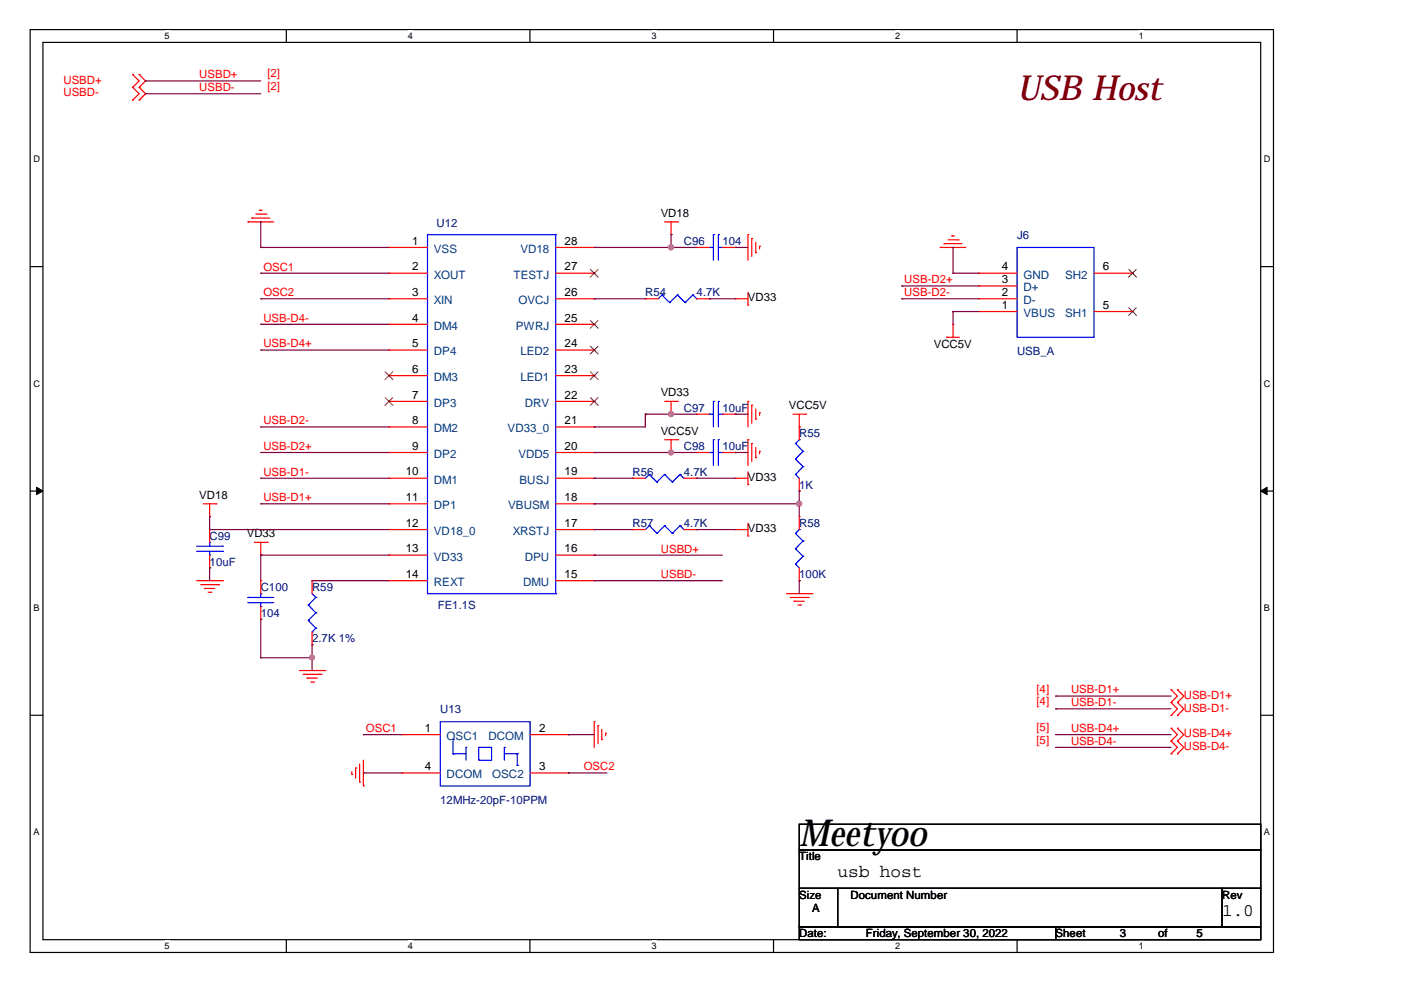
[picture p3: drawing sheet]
<svg xmlns="http://www.w3.org/2000/svg" width="297mm" height="210mm" viewBox="0 0 297 210" stroke-linecap="round" stroke-linejoin="round" font-family="sans-serif">
<path d="M6.4 6.3h263.6v195.6h-263.6zM9.1 9h258.2v190.2h-258.2z" fill="none" stroke="#000" stroke-width=".25"/>
<g fill="#fff">
<path d="M34.9 6.5h1v2.2h-1z"/>
<path d="M34.9 199.4h1v2.2h-1z"/>
</g>
<path d="M60.7 6.3v2.7M60.7 199.2v2.7" fill="none" stroke="#000" stroke-width=".25"/>
<g fill="#fff">
<path d="M86.5 6.5h1v2.2h-1z"/>
<path d="M86.5 199.4h1v2.2h-1z"/>
</g>
<path d="M112.4 6.3v2.7M112.4 199.2v2.7" fill="none" stroke="#000" stroke-width=".25"/>
<g fill="#fff">
<path d="M138.1 6.5h1.1v2.2h-1.1z"/>
<path d="M138.1 199.4h1.1v2.2h-1.1z"/>
</g>
<path d="M164 6.3v2.7M164 199.2v2.7" fill="none" stroke="#000" stroke-width=".25"/>
<g fill="#fff">
<path d="M189.8 6.5h1v2.2h-1z"/>
<path d="M189.8 199.4h1v2.2h-1z"/>
</g>
<path d="M215.6 6.3v2.7M215.6 199.2v2.7" fill="none" stroke="#000" stroke-width=".25"/>
<g fill="#fff">
<path d="M241.4 6.5h1.1v2.2h-1.1z"/>
<path d="M241.4 199.4h1.1v2.2h-1.1z"/>
<path d="M7.1 32.7h1.3v2.2h-1.3z"/>
<path d="M268 32.7h1.3v2.2h-1.3z"/>
<path d="M7.1 80.2h1.3v2.2h-1.3z"/>
<path d="M268 80.2h1.3v2.2h-1.3z"/>
</g>
<path d="M6.4 56.5h2.7M267.3 56.5h2.7" fill="none" stroke="#000" stroke-width=".25"/>
<g fill="#fff">
<path d="M7.1 127.8h1.2v2.2h-1.2z"/>
<path d="M268 127.8h1.2v2.2h-1.2z"/>
</g>
<path d="M6.4 104.1h2.7M267.3 104.1h2.7" fill="none" stroke="#000" stroke-width=".25"/>
<g fill="#000" stroke="#000" stroke-width=".21">
<path d="M7.7 103.3l1.4 .8-1.4 .8z" fill-rule="evenodd"/>
<path d="M267.3 104.1l1.3-.8v1.6z" fill-rule="evenodd"/>
</g>
<g fill="#fff">
<path d="M7.1 175.3h1.2v2.2h-1.2z"/>
<path d="M268 175.3h1.2v2.2h-1.2z"/>
</g>
<path d="M6.4 151.7h2.7M267.3 151.7h2.7M169.5 174.8h97.8v5.4h-97.8zM169.5 180.2h97.8v8.2h-97.8zM169.5 188.4h8.1v8.1h-8.1zM169.5 196.5h54.3v2.7h-54.3zM177.6 188.4h81.5v8.1h-81.5zM223.8 196.5h43.5v2.7h-43.5zM259.1 188.4h8.2v8.1h-8.2z" fill="none" stroke="#000" stroke-width=".25"/>
<g fill="none" stroke="#f00" stroke-width=".25">
<path d="M28.1 15.8h.1M28.1 18.5h.1M28.1 15.8l1.4 1.4-1.4 1.3M28.1 18.5l1.4 1.4-1.4 1.3M29.5 18.5h.1M29.5 15.8h.1M29.5 15.8l1.4 1.4-1.4 1.3M29.5 18.5l1.4 1.4-1.4 1.3M28.1 21.2h.1M29.5 21.2h.1M52.6 47h.1M52.6 47h5.4"/>
<path d="M53.4 46.2h.1M53.4 46.2h3.8M54.2 45.4h2.2M55 44.6h.1M55 44.6h.6M56.4 45.4h.1M82.5 52.5h.1M82.5 57.9h.1M82.5 52.5h8.1M82.5 57.9h8.1M117.8 52.5h8.2M117.8 57.9h8.2"/>
<path d="M126 57.9h.1M126 52.5h.1M140.9 47h2.7M142.3 49.8h.1M142.3 47v2.8M143.6 47h.1M147.7 52.5h.1M147.7 52.5h2.7M153.2 52.5h2.7M155.9 52.5h.1M158.6 49.8h.1M158.6 49.8v5.4"/>
<path d="M159.4 50.6h.1M159.4 50.6v3.8M160.2 53.6h.1M160.2 51.4v2.2M161 52.2h.1M161 52.2v.6M199.3 52.5h.1M199.3 52.5h5.5M200.2 51.7h.1M200.2 51.7h3.8M201 50.9h2.2M201.8 50h.1"/>
<path d="M201.8 50h.6M203.2 50.9h.1M207.5 57.9h.1M207.5 57.9h8.1M231.9 57.9h8.2M240.1 57.9h.1M82.5 63.3h.1M82.5 68.8h.1M82.5 74.2h.1M82.5 79.6h.1M82.5 63.3h8.1M82.5 68.8h8.1"/>
<path d="M82.5 74.2h8.1M82.5 79.6h8.1M117.8 63.3h8.2M117.8 68.8h8.2M117.8 74.2h8.2M117.8 79.6h8.2M126 79.6h.1M126 74.2h.1M126 68.8h.1M126 63.3h.1M136.8 63.3h.1M136.8 63.3h2.8"/>
<path d="M147.7 63.3h2.7M150.4 63.3h.1M155.9 63.3h.1M155.9 63.3h2.7M158.6 64.7h.1M158.6 62v2.7M200.7 71.5h.1M200.7 71.5h2.7M202.1 68.8h.1M202.1 68.8v2.7M207.5 66.1h.1M207.5 63.3h.1"/>
<path d="M207.5 60.6h.1M207.5 63.3h8.1M207.5 66.1h8.1M207.5 60.6h8.1M231.9 66.1h8.2M240.1 66.1h.1M82.5 85.1h.1M82.5 90.5h.1M82.5 95.9h.1M82.5 85.1h8.1M82.5 95.9h8.1M82.5 90.5h8.1"/>
<path d="M117.8 85.1h8.2M117.8 95.9h8.2M117.8 90.5h8.2M126 95.9h.1M126 90.5h.1M126 85.1h.1M140.9 93.2h2.7M140.9 85.1h2.7M142.3 95.9h.1M142.3 87.8h.1M142.3 85.1v2.7M142.3 93.2v2.7"/>
<path d="M143.6 93.2h.1M143.6 85.1h.1M147.7 95.9h.1M147.7 87.8h.1M147.7 87.8h2.7M147.7 95.9h2.7M153.2 87.8h2.7M153.2 95.9h2.7M155.9 95.9h.1M155.9 87.8h.1M158.6 93.2h.1M158.6 85.1h.1"/>
<path d="M158.6 85.1v5.4M158.6 93.2v5.5M159.4 94h.1M159.4 85.9h.1M159.4 85.9v3.8M159.4 94v3.8M160.2 97h.1M160.2 88.9h.1M160.2 86.7v2.2M160.2 94.9v2.1M161 95.7h.1M161 87.5h.1"/>
<path d="M161 87.5v.6M161 95.7v.5M168.1 87.8h2.7M169.5 90.5h.1M169.5 87.8v5.4M170.8 87.8h.1M43.1 106.8h2.7M44.4 109.5h.1M44.4 112.3h.1M44.4 106.8v2.7M44.4 112.3v2.7M44.4 117.7v2.7"/>
<path d="M45.8 106.8h.1M53.9 115h2.8M55.3 117.7h.1M55.3 115v2.7M56.7 115h.1M82.5 101.4h.1M82.5 106.8h.1M82.5 112.3h.1M82.5 117.7h.1M82.5 106.8h8.1M82.5 112.3h8.1M82.5 101.4h8.1"/>
<path d="M82.5 117.7h8.1M117.8 106.8h8.2M117.8 112.3h8.2M117.8 101.4h8.2M117.8 117.7h8.2M126 117.7h.1M126 112.3h.1M126 106.8h.1M126 101.4h.1M134.1 101.4h.1M134.1 112.3h.1M134.1 112.3h2.7"/>
<path d="M134.1 101.4h2.7M145 112.3h2.7M145 101.4h2.7M147.7 101.4h.1M147.7 112.3h.1M155.9 112.3h.1M155.9 101.4h.1M155.9 112.3h2.7M155.9 101.4h2.7M158.6 113.6h.1M158.6 102.8h.1M158.6 100v2.8"/>
<path d="M158.6 110.9v2.7M169.5 109.5h.1M169.5 104.1h.1M169.5 101.4v2.7M169.5 109.5v2.8M41.7 123.1h5.5M42.5 124h3.9M43.3 124.8h.1M43.3 124.8h2.2M44.2 125.6h.5M44.4 120.4h.1M44.7 125.6h.1"/>
<path d="M46.4 124h.1M47.2 123.1h.1M55.3 131.3h.1M55.3 123.1h.1M55.3 123.1v2.8M55.3 128.6v2.7M66.2 123.1h.1M66.2 136.7h.1M66.2 123.1v2.8M66.2 134v2.7M82.5 123.1h.1M82.5 123.1h8.1"/>
<path d="M117.8 123.1h8.2M126 123.1h.1M166.8 125.9h5.4M167.6 126.7h3.8M168.4 127.5h.1M168.4 127.5h2.1M169.2 128.3h.5M169.5 123.1h.1M169.5 120.4v2.7M169.7 128.3h.1M171.4 126.7h.1M172.2 125.9h.1"/>
<path d="M63.5 142.2h5.4M64.3 143h3.8M65.1 143.8h.1M65.1 143.8h2.2M65.9 144.6h.6M66.5 144.6h.1M68.1 143h.1M68.9 142.2h.1M85.2 155.8h.1M85.2 155.8h8.1M112.4 155.8h8.1M120.5 155.8h.1"/>
<path d="M126 153h.1M126 153v5.5M126.8 153.9h.1M126.8 153.9v3.8M127.6 156.8h.1M127.6 154.7v2.1M128.4 155.5h.1M128.4 155.5v.5M248.3 148.9h.1M248.3 146.2h.1M248.3 151.7h.1M248.3 157.1h.1"/>
<path d="M248.3 154.4h.1M248.3 159.8h.1M248.3 146.2l1.3 1.4-1.3 1.3M248.3 148.9l1.3 1.4-1.3 1.4M248.3 154.4l1.3 1.4-1.3 1.3M248.3 157.1l1.3 1.4-1.3 1.3M249.6 148.9h.1M249.6 146.2h.1M249.6 151.7h.1M249.6 157.1h.1M249.6 154.4h.1M249.6 159.8h.1"/>
<path d="M249.6 146.2l1.4 1.4-1.4 1.3M249.6 148.9l1.4 1.4-1.4 1.4M249.6 154.4l1.4 1.4-1.4 1.3M249.6 157.1l1.4 1.4-1.4 1.3M74.6 164.2h.1M74.6 163.6v.6M75.4 162.8h.1M75.4 162.8v2.2M76.2 165.8h.1M76.2 162v3.8M77 166.6h.1M77 161.2v5.4"/>
<path d="M85.2 163.9h.1M85.2 163.9h8.1M112.4 163.9h8.1M120.5 163.9h.1"/>
</g>
<g fill="none" stroke="#00f" stroke-width=".25">
<path d="M90.6 49.8h.1M90.6 49.8h27.2M90.6 49.8v76.1M117.8 49.8h.1M117.8 49.8v76.1M150.4 52.5h.1M150.4 52.5h.9M151.3 49.8h.1M151.3 49.8v5.4M152.3 49.8h.1M152.3 49.8v5.4M152.3 52.5h.9"/>
<path d="M153.2 52.5h.1M215.6 52.5h16.3v19h-16.3zM140.4 62.5h.1M140.4 62.5l-.8 .8M140.4 62.5l1.6 1.6M142 64.1h.1M143.6 62.5h.1M143.6 62.5l-1.6 1.6M143.6 62.5l1.6 1.6M145.2 64.1h.1M146.9 62.5h.1M146.9 62.5l-1.7 1.6"/>
<path d="M146.9 62.5l.8 .8M147.7 63.3h.1M150.4 95.9h.1M150.4 87.8h.1M150.4 95.9h.9M150.4 87.8h.9M151.3 93.2h.1M151.3 85.1h.1M151.3 85.1v5.4M151.3 93.2v5.5M152.3 93.2h.1M152.3 85.1h.1"/>
<path d="M152.3 85.1v5.4M152.3 93.2v5.5M152.3 95.9h.9M152.3 87.8h.9M153.2 95.9h.1M153.2 87.8h.1M168.7 97.3h.1M168.7 94h.1M168.7 97.3l1.6 1.6M168.7 94l1.6 1.7M169.5 93.2h.1M169.5 93.2l-.8 .8"/>
<path d="M170.3 98.9h.1M170.3 95.7h.1M170.3 98.9l-1.6 1.7M170.3 95.7l-1.6 1.6M41.7 116.9h5.5M41.7 115.8h5.5M44.4 115h.1M44.4 117.7h.1M44.4 115v.8M44.4 116.9v.8M47.2 116.9h.1M47.2 115.8h.1"/>
<path d="M137.7 100.6h.1M137.7 111.4h.1M137.7 100.6l-.9 .8M137.7 100.6l1.6 1.6M137.7 111.4l-.9 .9M137.7 111.4l1.6 1.7M139.3 102.2h.1M139.3 113.1h.1M140.9 100.6h.1M140.9 111.4h.1M140.9 100.6l-1.6 1.6M140.9 100.6l1.6 1.6"/>
<path d="M140.9 111.4l-1.6 1.7M140.9 111.4l1.6 1.7M142.5 102.2h.1M142.5 113.1h.1M144.2 100.6h.1M144.2 111.4h.1M144.2 100.6l-1.7 1.6M144.2 100.6l.8 .8M144.2 111.4l-1.7 1.7M144.2 111.4l.8 .9M145 101.4h.1M145 112.3h.1"/>
<path d="M168.7 119.6h.1M168.7 116.3h.1M168.7 113.1h.1M168.7 100.6h.1M168.7 119.6l.8 .8M168.7 116.3l1.6 1.7M168.7 113.1l1.6 1.6M168.7 100.6l.8 .8M169.5 112.3h.1M169.5 112.3l-.8 .8M170.3 118h.1M170.3 114.7h.1"/>
<path d="M170.3 118l-1.6 1.6M170.3 114.7l-1.6 1.6M52.6 126.7h.1M52.6 127.8h.1M52.6 126.7h5.4M52.6 127.8h5.4M55.3 128.6h.1M55.3 125.9h.1M55.3 125.9v.8M55.3 127.8v.8M65.4 128.3h.1M65.4 131.5h.1"/>
<path d="M65.4 128.3l1.6 1.6M65.4 131.5l1.6 1.7M66.2 134h.1M66.2 125.9l.8 .8M67 126.7h.1M67 129.9h.1M67 133.2h.1M67 126.7l-1.6 1.6M67 129.9l-1.6 1.6M67 133.2l-.8 .8M90.6 125.9h.1M90.6 125.9h27.2"/>
<path d="M117.8 125.9h.1M93.3 153h19.1v13.6h-19.1zM96.1 159.8h.1M96.1 156.8h.1M96.1 159.8h2.7M96.1 157.1v2.7M98.8 158.5h.1M98.8 158.5v2.7M101.5 158.5h2.7v2.7h-2.7zM106.9 158.5h.1M106.9 158.5v2.7M106.9 159.8h2.7"/>
<path d="M109.6 159.8h.1M109.6 159.8v2.5M109.6 162.3h.1"/>
</g>
<g fill="none" stroke="#804000" stroke-width=".21">
<path d="M125.2 57.1l1.6 1.7M126.8 57.1l-1.7 1.7M239.3 57.1l1.7 1.7M240.9 57.1l-1.6 1.7M81.7 78.8l1.6 1.7M83.3 78.8l-1.7 1.7M125.2 78.8l1.6 1.7M125.2 73.4l1.6 1.7M125.2 68l1.6 1.6M126.8 78.8l-1.7 1.7M126.8 73.4l-1.7 1.7M126.8 68l-1.7 1.6"/>
<path d="M239.3 65.2l1.7 1.7M240.9 65.2l-1.6 1.7M81.7 84.3l1.6 1.7M83.3 84.3l-1.7 1.7M125.2 84.3l1.6 1.7M126.8 84.3l-1.7 1.7"/>
</g>
<g fill="none" stroke="#800040" stroke-width=".25">
<path d="M30.9 17.2h.1M30.9 19.9h.1M30.9 17.2h24.4M30.9 19.9h24.4M55.3 52.5h.1M55.3 47h.1M55.3 57.9h.1M55.3 52.5h27.2M55.3 47v5.5M55.3 57.9h27.2M126 52.5h.1M126 52.5h21.7"/>
<path d="M142.3 49.8h.1M142.3 52.5h.1M142.3 49.8v2.7M155.9 52.5h.1M155.9 52.5h2.7M202.1 57.9h.1M202.1 52.5h.1M202.1 57.9h5.4M202.1 52.5v5.4M55.3 63.3h.1M55.3 68.8h.1M55.3 74.2h.1"/>
<path d="M55.3 63.3h27.2M55.3 68.8h27.2M55.3 74.2h27.2M126 63.3h.1M126 63.3h10.8M150.4 63.3h.1M150.4 63.3h5.5M191.2 60.6h.1M191.2 63.3h.1M191.2 63.3h16.3M191.2 60.6h16.3M202.1 66.1h.1"/>
<path d="M202.1 66.1v2.7M202.1 66.1h5.4M55.3 90.5h.1M55.3 95.9h.1M55.3 90.5h27.2M55.3 95.9h27.2M126 95.9h.1M126 90.5h.1M126 95.9h21.7M136.8 87.8h.1M136.8 87.8v2.7h-10.8M136.8 87.8h10.9"/>
<path d="M142.3 95.9h.1M142.3 87.8h.1M155.9 95.9h.1M155.9 87.8h.1M155.9 95.9h2.7M155.9 87.8h2.7M44.4 112.3h.1M44.4 109.5h.1M44.4 112.3h38.1M44.4 109.5v2.8M55.3 101.4h.1M55.3 106.8h.1"/>
<path d="M55.3 117.7h.1M55.3 117.7v5.4M55.3 101.4h27.2M55.3 106.8h27.2M55.3 117.7h27.2M126 117.7h.1M126 112.3h.1M126 101.4h.1M126 106.8h.1M126 101.4h8.1M126 106.8h43.5M126 112.3h8.1"/>
<path d="M126 117.7h27.2M147.7 112.3h.1M147.7 101.4h.1M147.7 101.4h8.2M147.7 112.3h8.2M169.5 104.1h.1M169.5 106.8h.1M169.5 104.1v5.4M44.4 120.4h.1M44.4 120.4v2.7M55.3 131.3h.1M55.3 139.5h.1"/>
<path d="M55.3 131.3v8.2M55.3 139.5h10.9M66.2 136.7h.1M66.2 123.1h.1M66.2 139.5h.1M66.2 136.7v5.5M66.2 123.1h16.3M126 123.1h.1M126 123.1h27.2M169.5 123.1h.1M169.5 123.1v2.8M77 155.8h.1"/>
<path d="M77 155.8h8.2M120.5 155.8h.1M120.5 155.8h5.5M223.8 147.6h.1M223.8 150.3h.1M223.8 155.8h.1M223.8 158.5h.1M223.8 155.8h24.5M223.8 147.6h24.5M223.8 150.3h24.5M223.8 158.5h24.5M77 163.9h.1"/>
<path d="M77 163.9h8.2M120.5 163.9h.1M120.5 163.9h8.2"/>
</g>
<g fill="#f0f" stroke="#f0f" stroke-width=".25">
<circle cx="66.2" cy="139.4" r=".52"/>
<circle cx="142.3" cy="52.4" r=".54"/>
<circle cx="142.3" cy="95.9" r=".52"/>
<circle cx="142.3" cy="87.8" r=".54"/>
<circle cx="169.4" cy="106.8" r=".54"/>
</g>
<text font-size="7.9" x="169.5" y="179.4">Meetyoo</text>
<text font-size="7.3" fill="#800000" x="215.6" y="21.2">USB Host</text>
<g font-size="3.8">
<text x="177.6" y="186">usb host</text>
<text x="259.1" y="194.1">1.0</text>
</g>
<g font-size="2.5">
<text x="87.4" y="51.9">1</text>
<text x="119.7" y="51.9">28</text>
<text x="87.4" y="57.3">2</text>
<text x="119.7" y="57.3">27</text>
<text x="212.4" y="57.3">4</text>
<text x="233.8" y="57.3">6</text>
<text x="87.4" y="62.8">3</text>
<text x="119.7" y="62.8">26</text>
<text x="212.4" y="65.5">1</text>
<text x="212.4" y="62.8">2</text>
<text x="212.4" y="60">3</text>
<text x="233.8" y="65.5">5</text>
<text x="87.4" y="68.2">4</text>
<text x="119.7" y="68.2">25</text>
<text x="87.4" y="73.6">5</text>
<text x="119.7" y="73.6">24</text>
<text x="87.4" y="79.1">6</text>
<text x="119.7" y="79.1">23</text>
<text x="87.4" y="84.5">7</text>
<text x="87.4" y="89.9">8</text>
<text x="119.7" y="84.5">22</text>
<text x="119.7" y="89.9">21</text>
<text x="87.4" y="95.3">9</text>
<text x="119.7" y="95.3">20</text>
<text x="86" y="100.8">10</text>
<text x="119.7" y="100.8">19</text>
<text x="86" y="106.2">11</text>
<text x="119.7" y="106.2">18</text>
<text x="86" y="111.7">12</text>
<text x="119.7" y="111.7">17</text>
<text x="86" y="117.1">13</text>
<text x="119.7" y="117.1">16</text>
<text x="86" y="122.5">14</text>
<text x="119.7" y="122.5">15</text>
<text x="90.1" y="155.2">1</text>
<text x="114.3" y="155.2">2</text>
<text x="90.1" y="163.3">4</text>
<text x="114.3" y="163.3">3</text>
</g>
<g font-size="2.5" fill="#004080">
<text x="92" y="53.6">VSS</text>
<text x="110.3" y="53.6">VD18</text>
<text x="92" y="59.1">XOUT</text>
<text x="108.9" y="59.1">TESTJ</text>
<text x="217" y="59.1">GND</text>
<text x="225.8" y="59.1">SH2</text>
<text x="92" y="64.5">XIN</text>
<text x="109.9" y="64.5">OVCJ</text>
<text x="217" y="64.5">D-</text>
<text x="217" y="61.8">D+</text>
<text x="92" y="69.9">DM4</text>
<text x="109.3" y="69.9">PWRJ</text>
<text x="217" y="67.2">VBUS</text>
<text x="225.8" y="67.2">SH1</text>
<text x="92" y="75.4">DP4</text>
<text x="110.3" y="75.4">LED2</text>
<text x="92" y="80.8">DM3</text>
<text x="110.3" y="80.8">LED1</text>
<text x="92" y="86.2">DP3</text>
<text x="111.3" y="86.2">DRV</text>
<text x="92" y="91.7">DM2</text>
<text x="107.6" y="91.7">VD33_0</text>
<text x="92" y="97.1">DP2</text>
<text x="109.9" y="97.1">VDD5</text>
<text x="92" y="102.5">DM1</text>
<text x="92" y="108">DP1</text>
<text x="107.7" y="108">VBUSM</text>
<text x="110.2" y="102.5">BUSJ</text>
<text x="92" y="113.4">VD18_0</text>
<text x="108.7" y="113.4">XRSTJ</text>
<text x="92" y="118.8">VD33</text>
<text x="111.3" y="118.8">DPU</text>
<text x="92" y="124.3">REXT</text>
<text x="110.9" y="124.3">DMU</text>
<text x="94.7" y="156.9">OSC1</text>
<text x="103.6" y="156.9">DCOM</text>
<text x="94.7" y="165">DCOM</text>
<text x="104.4" y="165">OSC2</text>
</g>
<g font-size="2.4" fill="#f00">
<text x="13.5" y="17.7">USBD+</text>
<text x="42.2" y="16.6">USBD+</text>
<text x="56.7" y="16.4">[2]</text>
<text x="13.5" y="20.4">USBD-</text>
<text x="42.2" y="19.3">USBD-</text>
<text x="56.7" y="19.1">[2]</text>
<text x="55.8" y="57.4">OSC1</text>
<text x="55.8" y="62.8">OSC2</text>
<text x="191.7" y="60.1">USB-D2+</text>
<text x="191.7" y="62.8">USB-D2-</text>
<text x="55.8" y="68.2">USB-D4-</text>
<text x="55.8" y="73.7">USB-D4+</text>
<text x="55.8" y="90">USB-D2-</text>
<text x="55.8" y="95.4">USB-D2+</text>
<text x="55.8" y="100.9">USB-D1-</text>
<text x="55.8" y="106.3">USB-D1+</text>
<text x="140.1" y="117.2">USBD+</text>
<text x="140.1" y="122.6">USBD-</text>
<text x="219.8" y="146.8">[4]</text>
<text x="219.8" y="149.5">[4]</text>
<text x="227.1" y="147">USB-D1+</text>
<text x="227.1" y="149.7">USB-D1-</text>
<text x="251" y="148.2">USB-D1+</text>
<text x="77.6" y="155.2">OSC1</text>
<text x="219.8" y="155">[5]</text>
<text x="227.1" y="155.2">USB-D4+</text>
<text x="251" y="150.9">USB-D1-</text>
<text x="219.8" y="157.7">[5]</text>
<text x="227.1" y="157.9">USB-D4-</text>
<text x="251" y="156.3">USB-D4+</text>
<text x="251" y="159">USB-D4-</text>
<text x="123.8" y="163.3">OSC2</text>
</g>
<g font-size="2.4">
<text x="140.1" y="46">VD18</text>
<text x="158.6" y="63.9">VD33</text>
<text x="198" y="73.7">VCC5V</text>
<text x="140.1" y="84">VD33</text>
<text x="167.3" y="86.8">VCC5V</text>
<text x="140.1" y="92.2">VCC5V</text>
<text x="158.6" y="102">VD33</text>
<text x="42.2" y="105.8">VD18</text>
<text x="52.3" y="113.9">VD33</text>
<text x="158.6" y="112.8">VD33</text>
<text x="169.5" y="182.4">Title</text>
<text x="169.5" y="190.6">Size</text>
<text x="180.3" y="190.6">Document Number</text>
<text x="259.1" y="190.6">Rev</text>
<text x="172.2" y="193.3">A</text>
<text x="169.5" y="198.7">Date:</text>
<text x="183.6" y="198.7">Friday, September 30, 2022</text>
<text x="223.8" y="198.7">Sheet</text>
<text x="237.4" y="198.7">3</text>
<text x="245.5" y="198.7">of</text>
<text x="253.7" y="198.7">5</text>
</g>
<g font-size="2.4" fill="#000080">
<text x="92.5" y="48.1">U12</text>
<text x="145" y="52">C96</text>
<text x="153.2" y="52">104</text>
<text x="215.6" y="50.6">J6</text>
<text x="136.8" y="62.8">R54</text>
<text x="147.7" y="62.8">4.7K</text>
<text x="215.6" y="75.3">USB_A</text>
<text x="145" y="87.3">C97</text>
<text x="153.2" y="87.3">10uF</text>
<text x="145" y="95.4">C98</text>
<text x="153.2" y="95.4">10uF</text>
<text x="169.5" y="92.7">R55</text>
<text x="134.1" y="100.9">R56</text>
<text x="145" y="100.9">4.7K</text>
<text x="169.5" y="103.6">1K</text>
<text x="134.1" y="111.7">R57</text>
<text x="145" y="111.7">4.7K</text>
<text x="169.5" y="111.7">R58</text>
<text x="44.4" y="114.5">C99</text>
<text x="44.4" y="119.9">10uF</text>
<text x="55.3" y="125.3">C100</text>
<text x="66.2" y="125.3">R59</text>
<text x="169.5" y="122.6">100K</text>
<text x="55.3" y="130.8">104</text>
<text x="92.8" y="129.1">FE1.1S</text>
<text x="66.2" y="136.2">2.7K 1%</text>
<text x="93.3" y="151.1">U13</text>
<text x="93.3" y="170.4">12MHz-20pF-10PPM</text>
</g>
<g font-size="1.9">
<text x="34.9" y="8.3">5</text>
<text x="86.5" y="8.3">4</text>
<text x="138.1" y="8.3">3</text>
<text x="189.8" y="8.3">2</text>
<text x="241.4" y="8.3">1</text>
<text x="7.1" y="34.4">D</text>
<text x="268" y="34.4">D</text>
<text x="7.1" y="82">C</text>
<text x="268" y="82">C</text>
<text x="7.1" y="129.6">B</text>
<text x="268" y="129.6">B</text>
<text x="7.1" y="177.1">A</text>
<text x="268" y="177.1">A</text>
<text x="34.9" y="201.2">5</text>
<text x="86.5" y="201.2">4</text>
<text x="138.1" y="201.2">3</text>
<text x="189.8" y="201.2">2</text>
<text x="241.4" y="201.2">1</text>
</g>
</svg>
